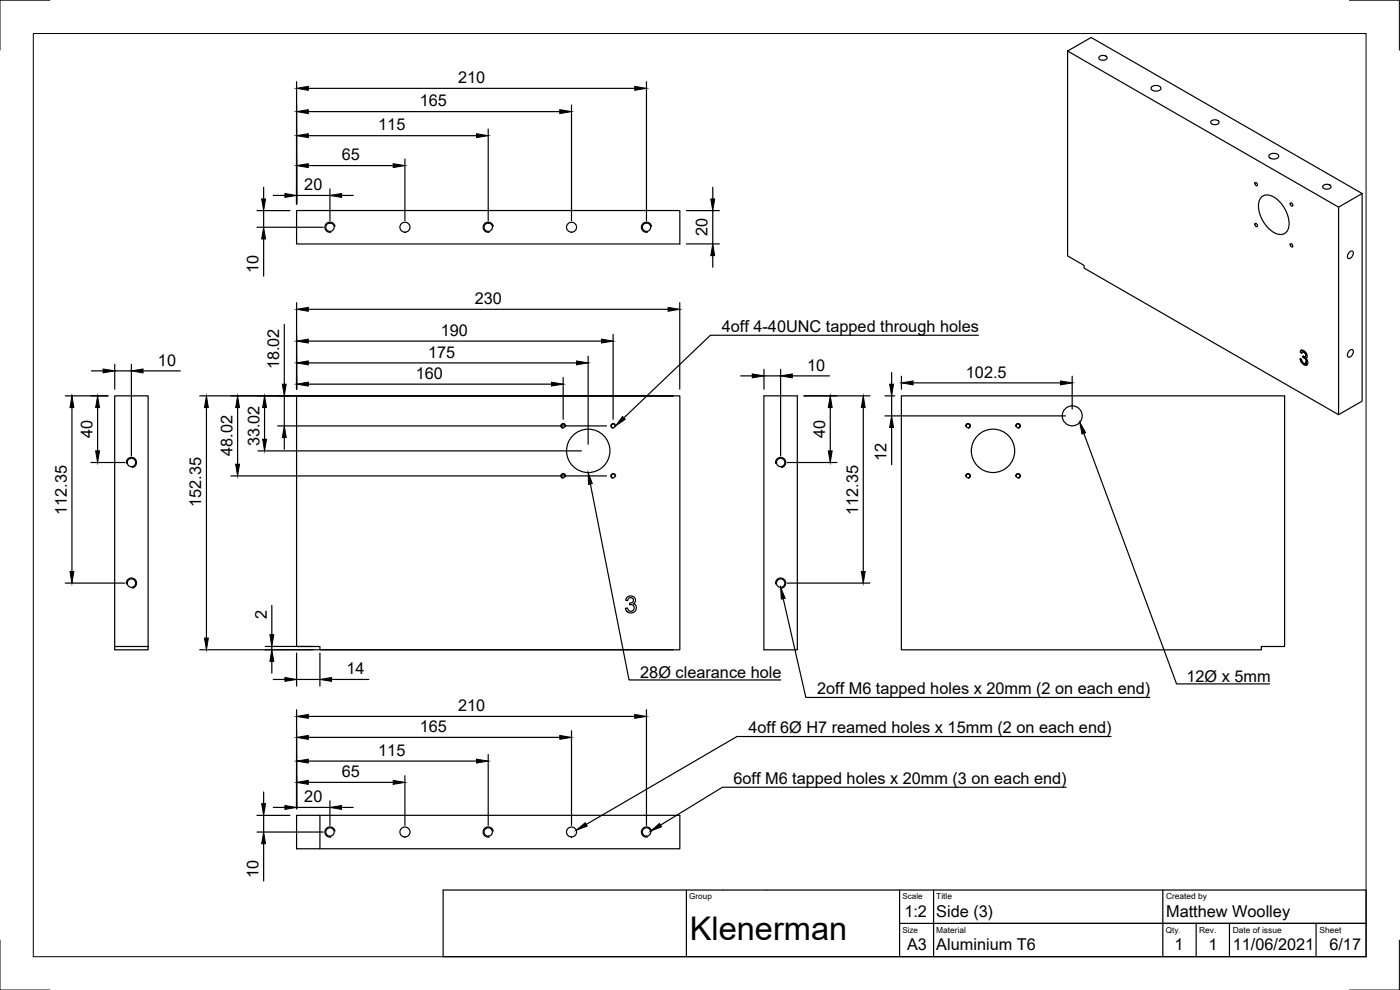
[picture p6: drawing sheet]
<svg xmlns="http://www.w3.org/2000/svg" width="420mm" height="297mm" viewBox="0 0 420 297" stroke-linecap="round" stroke-linejoin="round" font-family="sans-serif">
<!-- layer: Visible -->
<g fill="none" stroke="#000" stroke-width=".36">
<path d="M320.4 15.3l81.3 46.9v62.2l-76.3-44v-.8l-5-2.8v-61.5l7.1-4.1 81.3 46.9v62.3l-7.1 4M329.8 17.1a1.54 1.54 0 0 1 2.5 .3 1.45 1.45 0 0 1-2.5 0zM345.6 26.1a1.95 1.95 0 0 1 2.8 .3 1.67 1.67 0 0 1-2.8 .5zM363.4 36.4a1.54 1.54 0 0 1 2.5 .3 1.45 1.45 0 0 1-2.6 0zM376.6 54.8l.6 .2 .1 .7-.5-.2zM378.8 59a3.5 3.5 0 0 1 4.2 .6 9.4 9.4 0 0 1 3.6 9.2 2.68 2.68 0 0 1-4.3 .9 9.4 9.4 0 0 1-4.3-9.6zM380.9 46.5a1.95 1.95 0 0 1 2.9 .2 1.67 1.67 0 0 1-2.9 .5zM397 55.7a1.54 1.54 0 0 1 2.5 .3 1.45 1.45 0 0 1-2.6 0zM408.8 58.1l-7.1 4.1M89 63.2h115v10h-115zM376.6 67.1l.6 .1 .1 .7-.5-.1zM387.3 73.2l.5 .1 .1 .7-.5-.1z"/>
<path d="M387.3 60.9l.5 .2 .1 .7-.5-.2zM405 75.6a.65 .65 0 0 1 1.1 0 1.54 1.54 0 0 1-1.5 1.9l-.2-.9zM89 118.8h115v76.2h-108v-1h-7zM229.3 118.8h10v76.2h-10zM270.5 118.8h115v75.2h-7v1h-108zM390.2 107.6l.8 1.5 .8 .4h.4M390.3 105.6l.4 .3M390.6 105.1l-.4 .5 .2-.4 .5-.2 .7 .4 .5 .7 .2 .9-.5 .4M390.9 105.6l.4-.1 .5 .5 .1 .7-.2 .3M390.9 105.6l-.2 .4-.5-.4M390.9 105.6l.6 .2 .4 .6-.2 .6-.6-.2-.1 .4 .1-.3M391 107.2l.8 .7"/>
<path d="M391.1 107.2l.8 .6M391.8 107.9l.2 .8-.2 .3M391.9 107.8l.2 .7-.3 .5M392.1 107.3a.25 .25 0 0 0-.2 .3 .25 .25 0 0 0 .3 .2l.3 1.2-.2 .4-.4 .2-1.1-.6-.6-1.4 .4 .2 .5 1 .7 .2M405 105.2a.65 .65 0 0 1 1.1-.1 1.54 1.54 0 0 1-1.5 2l-.2-.9zM188.1 179.3l.9-.5 1.2 .3 .5 .8-.2 .9a.28 .28 0 0 0-.4 .4 .28 .28 0 0 0 .5 .2l.3 .5 .1 .7-.7 1-1.3 .3-1-.6-.3-.8 .6-.1 .3 .7 .6 .3 1-.4 .1-.7-.2-.6-.6-.3-.6 .1 .1-.6 .8-.2 .3-.5a.86 .86 0 0 0-.9-.9 .86 .86 0 0 0-.8 .9l-.6-.1zM34.4 194v-75.2h10v75.2h-10v1h10v-1M89 244.6h7v10.1h-7zM96 244.6h108v10.1h-108"/>
<circle cx="99" cy="68.2" r="1.26"/>
<circle cx="121.5" cy="68.2" r="1.5"/>
<circle cx="146.5" cy="68.2" r="1.26"/>
<circle cx="171.5" cy="68.2" r="1.5"/>
<circle cx="194" cy="68.2" r="1.26"/>
<circle cx="39.4" cy="138.8" r="1.26"/>
<circle cx="169" cy="127.8" r=".56"/>
<circle cx="176.5" cy="135.3" r="6.5"/>
<circle cx="184" cy="127.8" r=".56"/>
<circle cx="234.3" cy="138.8" r="1.26"/>
<circle cx="290.5" cy="127.8" r=".56"/>
<circle cx="298" cy="135.3" r="6.5"/>
<circle cx="305.5" cy="127.8" r=".56"/>
<circle cx="321.8" cy="124.8" r="3"/>
<circle cx="169" cy="142.8" r=".56"/>
<circle cx="184" cy="142.8" r=".56"/>
<circle cx="290.5" cy="142.8" r=".56"/>
<circle cx="305.5" cy="142.8" r=".56"/>
<circle cx="39.4" cy="175" r="1.26"/>
<circle cx="234.3" cy="175" r="1.26"/>
<circle cx="99" cy="249.6" r="1.26"/>
<circle cx="121.5" cy="249.6" r="1.5"/>
<circle cx="146.5" cy="249.6" r="1.26"/>
<circle cx="171.5" cy="249.6" r="1.5"/>
<circle cx="194" cy="249.6" r="1.26"/>
</g>
<!-- layer: Visible Narrow -->
<g fill="none" stroke="#000" stroke-width=".36">
<path d="M100.5 67.9a1.53 1.53 0 0 0-1.7-1.2 1.53 1.53 0 0 0-1.3 1.7 1.53 1.53 0 0 0 1.8 1.3M148 67.9a1.53 1.53 0 0 0-1.7-1.2 1.53 1.53 0 0 0-1.3 1.7 1.53 1.53 0 0 0 1.8 1.3M195.5 67.9a1.53 1.53 0 0 0-1.7-1.2 1.53 1.53 0 0 0-1.3 1.7 1.53 1.53 0 0 0 1.8 1.3M390.6 108.6h-.1M390.9 105.5v.1M391.4 109.4h-.1M391.4 105.6h-.1M391.4 107.3h.1M391.8 106l-.1 .1M391.9 107.8l-.1 .1M391.9 109h-.1M391.9 106.6h.1"/>
<path d="M392.1 108.5h-.1M392.2 109.5h.1M37.9 139a1.53 1.53 0 0 1 1.3-1.7 1.53 1.53 0 0 1 1.8 1.2 1.53 1.53 0 0 1-1.3 1.8M169.7 127.9a.71 .71 0 0 0-.6-.8 .71 .71 0 0 0-.8 .6 .71 .71 0 0 0 .6 .8M184.7 127.9a.71 .71 0 0 0-.5-.8 .71 .71 0 0 0-.9 .6 .71 .71 0 0 0 .6 .8M232.8 139a1.53 1.53 0 0 1 1.2-1.7 1.53 1.53 0 0 1 1.8 1.2 1.53 1.53 0 0 1-1.3 1.8M289.8 127.9a.71 .71 0 0 1 .6-.8 .71 .71 0 0 1 .8 .6 .71 .71 0 0 1-.6 .8M304.8 127.9a.71 .71 0 0 1 .6-.8 .71 .71 0 0 1 .8 .6 .71 .71 0 0 1-.5 .8M169.7 142.9a.71 .71 0 0 0-.6-.8 .71 .71 0 0 0-.8 .6 .71 .71 0 0 0 .6 .8M184.7 142.9a.71 .71 0 0 0-.5-.8 .71 .71 0 0 0-.9 .6 .71 .71 0 0 0 .6 .8M289.8 142.9a.71 .71 0 0 1 .6-.8 .71 .71 0 0 1 .8 .6 .71 .71 0 0 1-.6 .8M304.8 142.9a.71 .71 0 0 1 .6-.8 .71 .71 0 0 1 .8 .6 .71 .71 0 0 1-.5 .8"/>
<path d="M37.9 175.2a1.53 1.53 0 0 1 1.3-1.8 1.53 1.53 0 0 1 1.8 1.3 1.53 1.53 0 0 1-1.3 1.8M232.8 175.2a1.53 1.53 0 0 1 1.2-1.8 1.53 1.53 0 0 1 1.8 1.3 1.53 1.53 0 0 1-1.3 1.8M100.5 249.4a1.53 1.53 0 0 0-1.7-1.3 1.53 1.53 0 0 0-1.3 1.8 1.53 1.53 0 0 0 1.8 1.2M148 249.4a1.53 1.53 0 0 0-1.7-1.3 1.53 1.53 0 0 0-1.3 1.8 1.53 1.53 0 0 0 1.8 1.2M195.5 249.4a1.53 1.53 0 0 0-1.7-1.3 1.53 1.53 0 0 0-1.3 1.8 1.53 1.53 0 0 0 1.8 1.2"/>
</g>
<!-- layer: Visible -->
<circle cx="391.9" cy="109" r=".17" fill="#000" stroke="#000" stroke-width=".3"/>
<!-- layer: Border -->
<path d="M10 10.1h400v276.9h-400zM15 .1h-15v15M405 .1h15v15M0 282.1v14.9h15M420 282.1v14.9h-15" fill="none" stroke="#000" stroke-width=".3"/>
<!-- layer: TitleBlock -->
<path d="M133 267h277v20h-277zM206 267v20M270 277.1h140h-122M270 267v20M280.2 267v20M349 267v20M359 277.1v9.9M369 277.1v9.9M395 277.1v9.9" fill="none" stroke="#000" stroke-width=".36"/>
<!-- layer: Dimensions -->
<g fill="none" stroke="#000" stroke-width=".36">
<path d="M89 24.5v36.7M92.5 33.5h75.5M92.5 26.5h98M146.5 38.7v27.5M171.5 31.5v34.7M194 24.5v41.7M79.1 56.2v3.5M82 58.6h3.5M89 58.6h10M92.5 49.7h25.5M92.5 40.7h50.5M99 56.6v9.6"/>
<path d="M102.5 58.6h3.5M121.5 47.7v18.5M213.9 56.2v3.5M77.1 63.2h9.9M77.1 68.2h19.9M79.1 63.2v5M79.1 71.7v11.2M206 63.2h9.9M206 73.2h9.9M213.9 63.2v10M213.9 76.7v3.5M85.3 97.3v18"/>
<path d="M89 90.8v26M92.5 92.8h108M204 90.8v26M19.6 118.8h12.8M27.4 111.3h3.5M34.4 109.3v7.5M34.4 111.3h5M39.4 109.3v27.5M42.9 111.3h11.2M59.9 118.8h142.1M85.3 118.8v9M92.5 115.3h73"/>
<path d="M92.5 108.9h80.5M92.5 102.3h88M169 113.2v12.6M176.5 106.9v26.4M184 100.3v25.5M222.3 112.8h3.5M229.3 110.8v6M229.3 112.8h5M234.3 110.8v26M237.8 112.8h11.1M241.3 118.8h19.8M265.6 118.8h2.9"/>
<path d="M267.6 111.8v3.5M267.6 118.8v6M270.5 112.9v3.9M274 114.9h44.3M321.8 112.9v9.9M21.6 122.3v49.2M27.3 138.8h10.1M29.3 122.3v13M62 122.3v69.2M71.3 122.3v17M77.4 135.3h97.1M79.4 122.3v9.5"/>
<path d="M83.3 127.8h98.7M85.3 131.3v3.5M236.3 138.8h14.9M249.2 122.3v13M259.1 122.3v49.2M265.6 124.8h54.2M267.6 128.3v11.1M69.3 142.8h112.7M19.6 174.9h17.8M236.3 174.9h24.8M59.9 195h142.1M79.6 194h14.4"/>
<path d="M81.6 181.6v8.8M81.6 194v1M81.6 198.4v3.6M89 195.9v10M96 195.9v10M82 203.9h3.5M89 212.9v29.7M89 203.9h7M92.5 215h98M99.5 203.9h11.2M171.5 219.3v28.3M194 212.9v34.7"/>
<path d="M79.1 237.6v3.5M92.5 234.7h25.5M92.5 228.4h50.5M92.5 221.2h75.5M121.5 232.7v14.9M146.5 226.4v21.2M77.1 244.7h9.9M77.1 249.6h19.9M79.1 244.7v4.9M79.1 253.1v11.2M82 242.3h3.5M89 242.3h10"/>
<path d="M99 240.3v7.3M102.5 242.3h3.5"/>
</g>
<g fill="#000" stroke="#000" stroke-width=".3">
<path d="M89 33.5l3.5-.6v1.2zM89 26.5l3.5-.6v1.2zM168 32.9l3.5 .6-3.5 .6zM190.5 25.9l3.5 .6-3.5 .6zM78.5 59.7h1.2l-.6 3.5zM85.5 58.1l3.5 .5-3.5 .6zM89 49.7l3.5-.6v1.2zM89 40.7l3.5-.6v1.2zM99 58.6l3.5-.5v1.1zM118 49.1l3.5 .6-3.5 .6zM143 40.1l3.5 .6-3.5 .6zM213.3 59.7h1.2l-.6 3.5z"/>
<path d="M79.1 68.2l.6 3.5h-1.2zM213.9 73.2l.6 3.5h-1.2zM89 92.8l3.5-.6v1.2zM200.5 92.2l3.5 .6-3.5 .6zM30.9 110.7l3.5 .6-3.5 .6zM39.4 111.3l3.5-.6v1.2zM84.7 115.3h1.2l-.6 3.5zM89 115.3l3.5-.6v1.1zM89 108.9l3.5-.6v1.2zM89 102.3l3.5-.5v1.1zM165.5 114.7l3.5 .6-3.5 .5zM173 108.3l3.5 .6-3.5 .6z"/>
<path d="M180.5 101.8l3.5 .5-3.5 .6zM225.8 112.2l3.5 .6-3.5 .6zM234.3 112.8l3.5-.6v1.2zM267 115.3h1.2l-.6 3.5zM270.5 114.9l3.5-.6v1.2zM318.3 114.3l3.5 .6-3.5 .6zM21.6 118.8l.6 3.5h-1.2zM29.3 118.8l.6 3.5h-1.2zM28.7 135.3h1.2l-.6 3.5zM62 118.8l.5 3.5h-1.1zM71.3 118.8l.6 3.5h-1.2zM70.7 139.3h1.2l-.6 3.5z"/>
<path d="M79.4 118.8l.6 3.5h-1.2zM78.8 131.8h1.2l-.6 3.5zM85.3 127.8l.6 3.5h-1.2zM249.2 118.8l.5 3.5h-1.1zM248.6 135.3h1.1l-.5 3.5zM259.1 118.8l.6 3.5h-1.2zM267.6 124.8l.6 3.5h-1.2zM21 171.5h1.2l-.6 3.4zM258.5 171.5h1.2l-.6 3.4zM61.4 191.5h1.1l-.5 3.5zM81.6 195l.6 3.4h-1.2zM81 190.4h1.2l-.6 3.6z"/>
<path d="M85.5 203.3l3.5 .6-3.5 .5zM89 215l3.5-.6v1.1zM96 203.9l3.5-.6v1.1zM190.5 214.4l3.5 .6-3.5 .5zM89 234.7l3.5-.5v1.1zM89 228.4l3.5-.6v1.1zM89 221.2l3.5-.5v1.1zM118 234.2l3.5 .5-3.5 .6zM143 227.8l3.5 .6-3.5 .5zM168 220.7l3.5 .5-3.5 .6zM78.5 241.1h1.2l-.6 3.6zM79.1 249.6l.6 3.5h-1.2z"/>
<path d="M85.5 241.7l3.5 .6-3.5 .6zM99 242.3l3.5-.6v1.2z"/>
</g>
<!-- layer: Annotations -->
<path d="M186.8 125l.8 .8-2.9 2zM324.1 126.7l1.7 3.1-1.1 .4zM176.5 141.8l1.3 3.3-1.2 .2zM234.3 176.2l1.3 3.3-1.1 .3zM172.9 249.1l2.7-2.2 .6 1zM195.2 249.4l2.7-2.3 .6 1z" fill="#000" stroke="#000" stroke-width=".3"/>
<path d="M293.6 100.6h-80.4l-26 24.8M325.3 130l27.8 75.2h27.9M177.2 145.2l11.6 58.8h45.5M235.1 179.6l6.8 29.7h103.2M320 236.2h-103.2l-18.6 11.4M333.4 221h-112.2l-45.3 26.4" fill="none" stroke="#000" stroke-width=".36"/>
<text font-size="9.8" x="207" y="282.1">Klenerman</text>
<g font-size="4.9">
<text x="137.5" y="24.9">210</text>
<text x="126" y="31.9">165</text>
<text x="113.5" y="39.1">115</text>
<text x="102.6" y="48.1">65</text>
<text x="91.3" y="57.1">20</text>
<text x="212.3" y="70.9" transform="rotate(-90 212.3 70.9)">20</text>
<text x="77.6" y="81.9" transform="rotate(-90 77.6 81.9)">10</text>
<text x="142.5" y="91.2">230</text>
<text x="132.3" y="100.8">190</text>
<text x="216.6" y="99.6">4off 4-40UNC tapped through holes</text>
<text x="128.5" y="107.3">175</text>
<text x="47.4" y="109.7">10</text>
<text x="83.8" y="110.8" transform="rotate(-90 83.8 110.8)">18.02</text>
<text x="124.8" y="113.7">160</text>
<text x="242.2" y="111.2">10</text>
<text x="289.9" y="113.3">102.5</text>
<text x="27.7" y="131.4" transform="rotate(-90 27.7 131.4)">40</text>
<text x="247.6" y="131.4" transform="rotate(-90 247.6 131.4)">40</text>
<text x="69.7" y="136.8" transform="rotate(-90 69.7 136.8)">48.02</text>
<text x="77.8" y="133.9" transform="rotate(-90 77.8 133.9)">33.02</text>
<text x="266.1" y="138.5" transform="rotate(-90 266.1 138.5)">12</text>
<text x="20" y="154.5" transform="rotate(-90 20 154.5)">112.35</text>
<text x="60.4" y="152.1" transform="rotate(-90 60.4 152.1)">152.35</text>
<text x="257.5" y="154.5" transform="rotate(-90 257.5 154.5)">112.35</text>
<text x="80.1" y="185.6" transform="rotate(-90 80.1 185.6)">2</text>
<text x="104" y="202.4">14</text>
<text x="192.2" y="203.3">28Ø clearance hole</text>
<text x="245.2" y="208.2">2off M6 tapped holes x 20mm (2 on each end)</text>
<text x="356.1" y="204.5">12Ø x 5mm</text>
<text x="137.5" y="213.4">210</text>
<text x="126" y="219.7">165</text>
<text x="224.6" y="219.9">4off 6Ø H7 reamed holes x 15mm (2 on each end)</text>
<text x="113.5" y="226.8">115</text>
<text x="102.6" y="233.2">65</text>
<text x="220.1" y="235.2">6off M6 tapped holes x 20mm (3 on each end)</text>
<text x="91.3" y="240.7">20</text>
<text x="77.6" y="263.3" transform="rotate(-90 77.6 263.3)">10</text>
<text x="271.4" y="275">1:2</text>
<text x="281" y="275">Side (3)</text>
<text x="350" y="275">Matthew Woolley</text>
<text x="272.2" y="285.1">A3</text>
<text x="281" y="285.1">Aluminium T6</text>
<text x="352.4" y="285.1">1</text>
<text x="362.6" y="285.1">1</text>
<text x="370" y="285.1">11/06/2021</text>
<text x="399" y="285.1">6/17</text>
</g>
<g font-size="2.5">
<text x="281" y="269.9">Title</text>
<text x="350" y="269.9">Created by</text>
<text x="281" y="279.9">Material</text>
<text x="359.9" y="279.9">Rev.</text>
<text x="370" y="279.9">Date of issue</text>
<text x="396" y="279.9">Sheet</text>
</g>
<g font-size="2.4">
<text x="206.9" y="269.8">Group</text>
<text x="270.8" y="269.8">Scale</text>
<text x="270.8" y="279.8">Size</text>
<text x="349.9" y="279.8">Qty</text>
</g>
<text font-size="2.1" x="353.7" y="279.8">.</text>
</svg>
